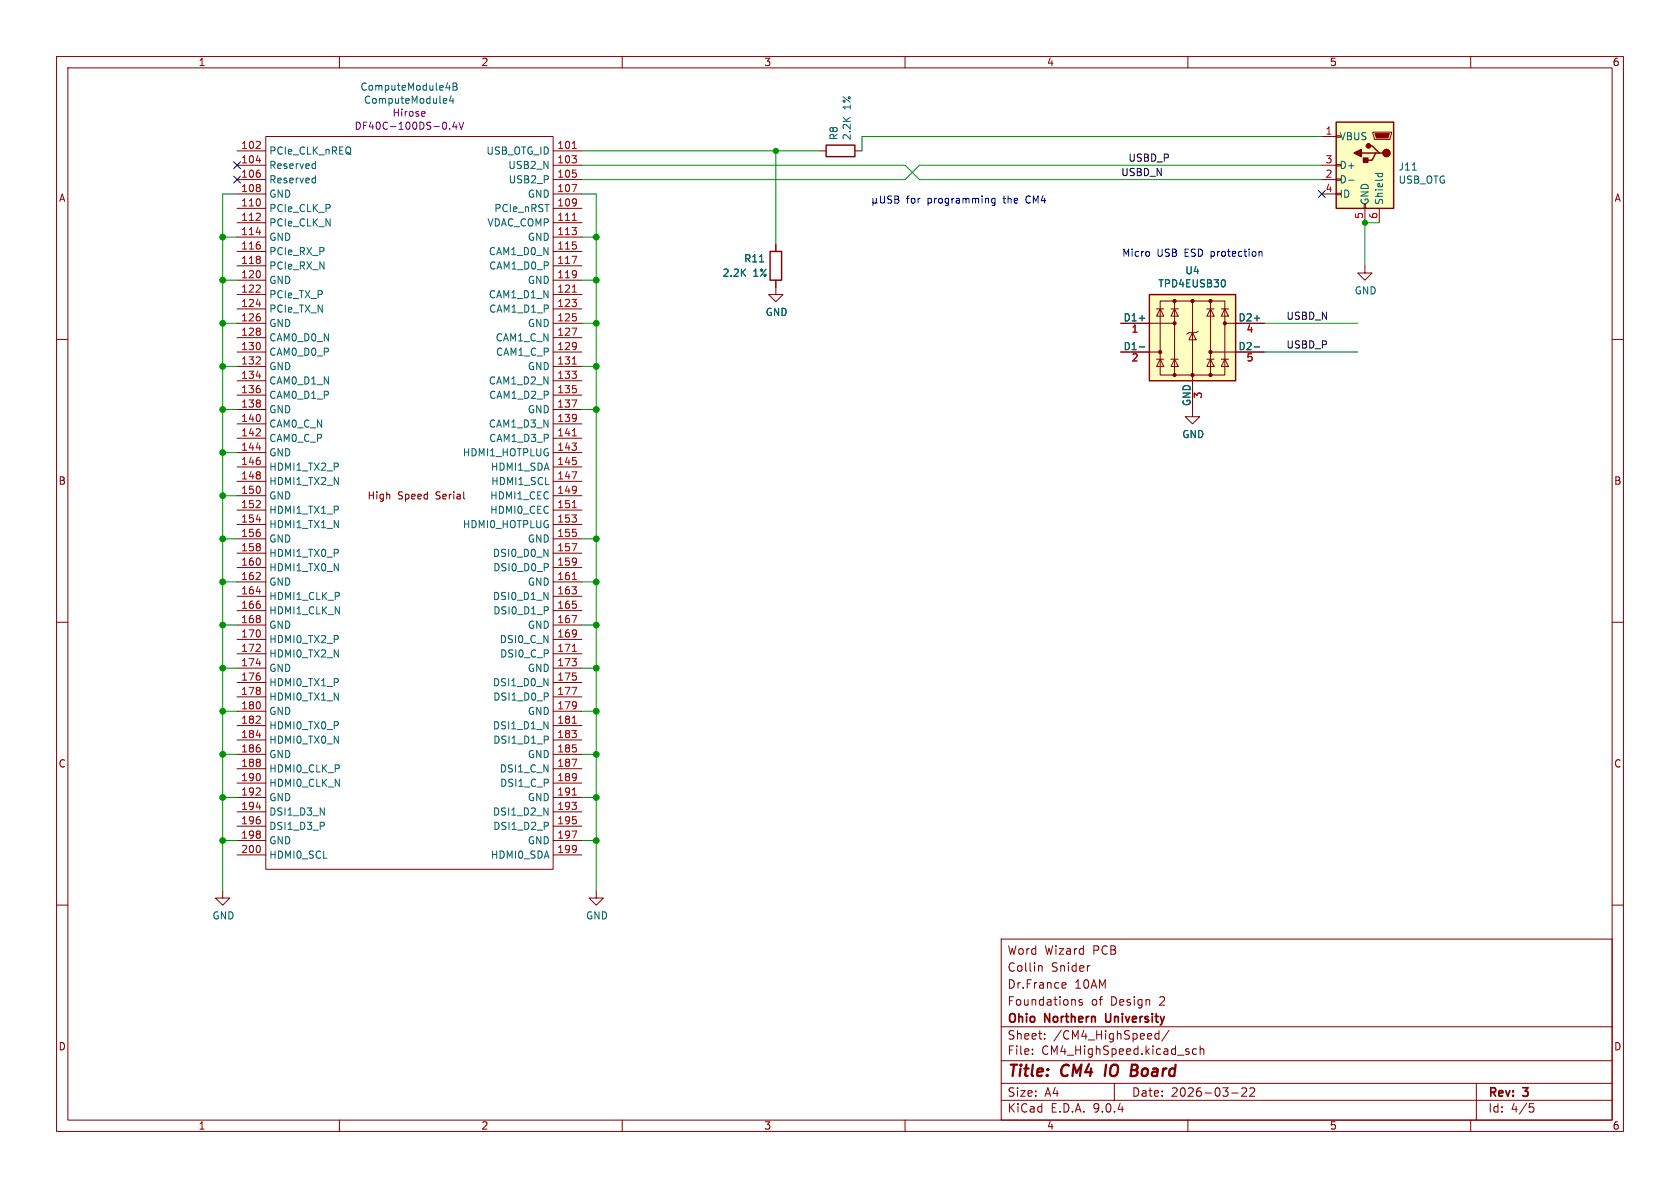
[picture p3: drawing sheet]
<svg xmlns="http://www.w3.org/2000/svg" width="297mm" height="210mm" viewBox="0 0 297 210" stroke-linecap="round" stroke-linejoin="round" font-family="sans-serif">
<g fill="none" stroke="#840000" stroke-width=".18">
<path d="M10 10h277v190h-277zM12 12h273v186h-273zM60 10v2M110 10v2M160 10v2M210 10v2M260 10v2M137.2 49.5v2.6h1.2l-1.2 1.2-1.3-1.2h1.3M137.2 43.2v1.3M10 60h2M210.8 72.4v1.3h1.3l-1.3 1.2-1.3-1.2h1.3M285 60h2"/>
<path d="M10 110h2M285 110h2M39.4 157.5v1.3h1.2l-1.2 1.2-1.3-1.2h1.3M105.4 157.5v1.3h1.3l-1.3 1.2-1.3-1.2h1.3M10 160h2M177 166h108v32h-108zM183.8 170.7h.2l.2 .2v.8M187.8 174.6h.6M187.8 173.8l.4-.1 .3 .4-.8 .1M191.3 176.8l-.3-.1-.3 .2 .1 .2 .5 .2v.3h-.6M192.5 170.7h.2M285 160h2"/>
<path d="M60 198v2M110 198v2M160 198v2M177 194.5h108M177 191.5h108M177 187.5h108M177 181.5h108M182.5 186.3v.1M182.5 185.5v.1M184.7 183.6v.1M184.7 182.8v.1M197 191.5v3"/>
<path d="M204.9 182.2v1.5M204.9 182.8l-.4-.1-.3 .3v.4l.1 .2h.6M206.7 182.1l-1.3 2M210 198v2M211.5 185.5l-.4-.1-.3 .3v.4l.2 .2h.5M212.2 185.5l.2-.1 .3 .1 .1 .9M212.2 184.9v1.5M217.7 193.2h1.2M219.5 192.4l.6-.1 .2 .1 .1 .3-.9 1.1h.9M221 192.4l.5-.1 .2 .1 .1 .3-.9 1.1h.9M260 198v2M261 191.5v6.5"/>
<path d="M270.4 195.1h.7M270.5 195.7h.4l.3 .3-.2 .5-.5 .1"/>
</g>
<path d="M195.6 188.2l-.3 2M200 189.2h.7M200.1 188.2h.7M200.7 189.2l.2 .1M200.8 190.1l-.9 .1M200.9 189.1l-.2 .1" fill="none" stroke="#840000" stroke-width=".4"/>
<path d="M195.5 179.2l.1 1.3" fill="none" stroke="#840000" stroke-width=".3"/>
<path d="M136.1 44.5h2.1v5h-2.1z" fill="none" stroke="#840000" stroke-width=".25"/>
<path d="M134.3 46.3h.7" fill="none" stroke="#006464" stroke-width=".18"/>
<path d="M203.2 52.1h15.2v15.2h-15.2z" fill="#ffffc2"/>
<g fill="none" stroke="#840000" stroke-width=".18">
<path d="M144.8 26.7h1.2M151.1 26.7h1.3M198.1 57.2h9.5M204.5 54.6h1.2M205.1 53.2h11.4v13.1h-11.4zM205.1 54.6l.6 1.3h-1.2zM207 54.6h1.3M207.6 54.6l.7 1.3h-1.3zM207.6 53.2v13.1M210.8 58.8l.7 1.3h-1.3zM210.8 53.2v19.2M211.8 58.5l-.3 .3h-1.3l-.4 .3"/>
<path d="M213.4 54.6h1.2M214 54.6l.6 1.3h-1.2zM214 53.2v13.1M215.9 54.6h1.3M216.5 54.6l.7 1.3h-1.3zM216.5 57.2h7M198.1 62.2h7M204.5 63.5h1.2M205.1 63.5l.6 1.3h-1.2zM207 63.5h1.3M207.6 63.5l.7 1.3h-1.3zM213.4 63.5h1.2"/>
<path d="M214 63.5l.6 1.3h-1.2zM214 62.2h9.5M215.9 63.5h1.3M216.5 63.5l.7 1.3h-1.3z"/>
</g>
<path d="M146 25.7h5.1v2h-5.1zM203.2 52.1h15.2v15.2h-15.2z" fill="none" stroke="#840000" stroke-width=".25"/>
<g fill="#840000" stroke="#840000" stroke-width=".18">
<circle cx="205.1" cy="62.2" r=".28"/>
<circle cx="207.6" cy="53.2" r=".28"/>
<circle cx="207.6" cy="57.2" r=".28"/>
<circle cx="207.6" cy="66.3" r=".28"/>
<circle cx="210.8" cy="53.2" r=".28"/>
<circle cx="210.8" cy="66.3" r=".28"/>
<circle cx="214" cy="53.2" r=".28"/>
<circle cx="214" cy="62.2" r=".28"/>
<circle cx="214" cy="66.3" r=".28"/>
<circle cx="216.5" cy="57.2" r=".28"/>
</g>
<path d="M201.4 56.2h1M216.5 49.6l.1 .3-.1 .7M221.7 56.2h1M201.4 61.3h1M221.7 61.3h1" fill="none" stroke="#006464" stroke-width=".18"/>
<path d="M236.2 21.6h10.2v15.2h-10.2z" fill="#ffffc2"/>
<path d="M236.2 21.6h10.2v15.2h-10.2zM240.7 27.1h2.5M241.9 25.8h.7l1.2 1.3h.7M243.8 27.1h-.6l-.6 1.2h-1.3" fill="none" stroke="#840000" stroke-width=".25"/>
<g fill="none" stroke="#840000" stroke-width=".18">
<path d="M41.9 29.2h5.1M41.9 31.8h5.1M41.9 34.3h5.1M41.9 26.7h5.1M41.9 36.8h5.1M41.9 39.4h5.1M47 24.1h50.8v129.6h-50.8zM97.8 29.2h5.1M97.8 31.8h5.1M97.8 34.3h5.1M97.8 26.7h5.1M97.8 36.8h5.1"/>
<path d="M97.8 39.4h5.1M233.7 24.1h2.5M233.7 29.2h2.5M233.7 31.8h2.5M233.7 34.3h2.5M236.2 29.1h.8v.2h-.8zM236.2 31.6h.8v.3h-.8zM236.2 34.2h.8v.2h-.8zM241.3 36.8v2.6M242.7 23.4h3.3v.2l-.3 1h-2.7zM243.8 36.8v2.6M41.9 41.9h5.1"/>
<path d="M41.9 44.5h5.1M41.9 47h5.1M41.9 49.5h5.1M41.9 52.1h5.1M41.9 54.6h5.1M41.9 57.2h5.1M41.9 59.7h5.1M97.8 41.9h5.1M97.8 44.5h5.1M97.8 47h5.1M97.8 49.5h5.1M97.8 52.1h5.1"/>
<path d="M97.8 54.6h5.1M97.8 57.2h5.1M97.8 59.7h5.1M137.2 43.2v1.3M137.2 49.5v1.3M198.1 57.2h5.1M218.4 57.2h5.1M241.3 47v1.3h1.3l-1.3 1.2-1.3-1.2h1.3M41.9 62.2h5.1M41.9 64.8h5.1M41.9 67.3h5.1M41.9 69.9h5.1"/>
<path d="M41.9 72.4h5.1M41.9 74.9h5.1M41.9 77.5h5.1M97.8 62.2h5.1M97.8 64.8h5.1M97.8 67.3h5.1M97.8 69.9h5.1M97.8 72.4h5.1M97.8 74.9h5.1M97.8 77.5h5.1M198.1 62.2h5.1M210.8 67.3v5.1"/>
<path d="M218.4 62.2h5.1M41.9 80h5.1M41.9 82.6h5.1M41.9 85.1h5.1M41.9 87.6h5.1M41.9 90.2h5.1M41.9 92.7h5.1M41.9 95.3h5.1M41.9 97.8h5.1M97.8 80h5.1M97.8 82.6h5.1M97.8 85.1h5.1"/>
<path d="M97.8 87.6h5.1M97.8 90.2h5.1M97.8 92.7h5.1M97.8 95.3h5.1M97.8 97.8h5.1M41.9 100.3h5.1M41.9 102.9h5.1M41.9 105.4h5.1M41.9 108h5.1M41.9 110.5h5.1M41.9 113h5.1M41.9 115.6h5.1"/>
<path d="M41.9 118.1h5.1M97.8 100.3h5.1M97.8 102.9h5.1M97.8 105.4h5.1M97.8 108h5.1M97.8 110.5h5.1M97.8 113h5.1M97.8 115.6h5.1M97.8 118.1h5.1M41.9 120.7h5.1M41.9 123.2h5.1M41.9 125.7h5.1"/>
<path d="M41.9 128.3h5.1M41.9 130.8h5.1M41.9 133.4h5.1M41.9 135.9h5.1M41.9 138.4h5.1M97.8 120.7h5.1M97.8 123.2h5.1M97.8 125.7h5.1M97.8 128.3h5.1M97.8 130.8h5.1M97.8 133.4h5.1M97.8 135.9h5.1"/>
<path d="M97.8 138.4h5.1M41.9 141h5.1M41.9 143.5h5.1M41.9 146.1h5.1M41.9 148.6h5.1M41.9 151.1h5.1M97.8 141h5.1M97.8 143.5h5.1M97.8 146.1h5.1M97.8 148.6h5.1M97.8 151.1h5.1"/>
</g>
<path d="M243.1 23.6h2.5l-.2 .8h-2.1z" fill="#840000" stroke="#840000" stroke-width=".18"/>
<g fill="#840000" stroke="#840000" stroke-width=".25">
<path d="M241 27.9h.8v.8h-.8z"/>
<path d="M239.4 27.1l1.3-.7v1.3z"/>
<circle cx="245.1" cy="27.1" r=".63"/>
<circle cx="241.9" cy="25.8" r=".38"/>
</g>
<g fill="none" stroke="#006464" stroke-width=".18">
<path d="M78.6 17.4l.3 .1 .1 .2-.6 .1M78.8 15.5h.8M78.9 18.2l-.3 .1M79.4 15.1v.8M79.8 16.9l-.3 .9h.8M80.1 17.4v.9M80.1 14.7h.4l.3 .2-.3 .4 .3 .1v.3l-.2 .2h-.5zM80.1 15.3h.4M55.4 28.9l.4 .1M55.4 31.5h.4M55.8 28.5v1.3M55.8 31.1v1.2"/>
<path d="M55.8 29.7l-.4 .1M55.8 32.3h-.4M238.4 31.8h1M243.1 30.7h1.3M243.6 30.7v.3M244.4 30.7v.3M249.7 30.1h.7M134.3 46.3h.7M201.4 56.2h1M216.5 49.6l.1 .3-.1 .7M221.7 56.2h1M201.4 61.3h1"/>
<path d="M221.7 61.3h1"/>
</g>
<g fill="none" stroke="#a90000" stroke-width=".18">
<path d="M45.2 26.3h.8M45.2 39h.8M45.3 28.4h.8M46 25.1v.4M46 37.8v.4M101.1 32.6h.9l-.6 1.3M101.2 26.3h.7M101.2 39h.7M45.2 51.7h.8M45.3 41.1h.8M45.3 53.8h.8M46 50.5v.4"/>
<path d="M101.1 45.3h.9l-.6 1.3M101.1 58h.9l-.6 1.3M101.2 51.7h.7M45.2 64.4h.8M45.2 77.1h.8M45.3 66.5h.8M45.3 79.2h.8M46 63.2v.4M46 75.9v.4M101.1 70.7h.9l-.6 1.3M101.2 64.4h.7M101.2 77.1h.7"/>
<path d="M45.2 89.8h.8M45.3 91.9h.8M46 88.6v.4M101.1 83.4h.9l-.6 1.3M101.1 96.1h.9l-.6 1.3M101.2 89.8h.7M45.2 102.5h.8M45.2 115.2h.8M45.3 104.6h.8M45.3 117.3h.8M46 101.3v.4M46 114v.4"/>
<path d="M101.1 108.8h.9l-.6 1.3M101.2 102.5h.7M101.2 115.2h.7M45.2 127.9h.8M45.3 130h.8M46 126.7v.4M46 139.4v.4M101.1 121.5h.9l-.6 1.3M101.1 134.2h.9l-.6 1.3M101.2 127.9h.7M45.2 140.6h.8M45.3 142.7h.8"/>
<path d="M101.1 146.9h.9l-.6 1.3M101.2 140.6h.7"/>
</g>
<path d="M74.7 19.7l.4 .1v.2l-.6 .1M75.1 20.5h-.4M79.5 22.7v.2M80.3 21.5l-.3 .9h.8M80.6 22v.9M81.1 21.6l.5 1.3 .4-1.3" fill="none" stroke="#840084" stroke-width=".18"/>
<g fill="none" stroke="#009600" stroke-width=".18">
<path d="M41.9 34.3h-2.5v123.2M102.9 34.3h2.5v123.2M102.9 29.2h57.1l2.6 2.6h71.1M102.9 26.7h41.9M137.2 26.7v16.5M233.7 29.2h-71.1l-2.6 2.6h-57.1M233.7 24.1h-81.3v2.6M243.8 39.4h-2.5v7.6M39.4 57.2h2.5M39.4 41.9h2.5M39.4 49.5h2.5M102.9 57.2h2.5"/>
<path d="M102.9 41.9h2.5M102.9 49.5h2.5M223.5 57.2h16.5M39.4 64.8h2.5M39.4 72.4h2.5M102.9 64.8h2.5M102.9 72.4h2.5M223.5 62.2h16.5M39.4 95.3h2.5M39.4 87.6h2.5M39.4 80h2.5M102.9 95.3h2.5"/>
<path d="M39.4 118.1h2.5M39.4 102.9h2.5M39.4 110.5h2.5M102.9 118.1h2.5M102.9 102.9h2.5M102.9 110.5h2.5M39.4 125.7h2.5M39.4 133.4h2.5M102.9 125.7h2.5M102.9 133.4h2.5M39.4 141h2.5M39.4 148.6h2.5"/>
<path d="M102.9 141h2.5M102.9 148.6h2.5"/>
</g>
<path d="M41.3 31.1l1.2 1.3M41.3 28.6l1.2 1.2M42.5 31.1l-1.2 1.3M42.5 28.6l-1.2 1.2M233.1 33.7l1.2 1.2M234.3 33.7l-1.2 1.2" fill="none" stroke="#000084" stroke-width=".18"/>
<g fill="none" stroke="#0000c2" stroke-width=".18">
<path d="M154.3 35.1v1.2M154.3 35.7l.2 .2h.2l.2-.2M154.9 35.7l.2 .2M154.9 35.1v.6M155.7 34.6v1.1l.2 .2 .4-.1 .1-.1v-1.1M157.7 34.7l-.5-.1-.2 .2v.3l.5 .3 .2 .3-.3 .2-.5-.1M158.2 34.6h.4l.3 .3-.3 .3 .3 .2v.3l-.2 .2h-.5zM158.2 35.2h.4M164.1 35.1h.3l.3 .2-.2 .5h-.4M164.1 35.1v1.2M165.2 35.1v.8M165.6 35.1l-.4 .2"/>
<path d="M166 35.2l.2-.1 .3 .1 .1 .5-.1 .1-.3 .1-.2-.1zM167.7 35.1h-.4l-.2 .2 .1 .5h.5M167.7 35.1v1l-.3 .2h-.3M168.3 35.1v.8M168.7 35.1l-.4 .2M169.1 35.1h.5v.8M169.6 35.4h-.4l-.2 .2 .2 .3 .4-.1M170.2 35.2l.4-.1 .2 .1M170.2 35.1v.8M170.8 35.2l.2-.1h.3v.8M170.8 35.2v.7M171.9 35.2l.4-.1 .2 .1"/>
<path d="M171.9 35.1v.8M172.5 35.2l.2-.1h.3v.8M172.5 35.2v.7M173.6 34.6v.2M173.6 35.1v.8M174.2 35.2l.2-.1h.3l.1 .8M174.2 35.1v.8M175.9 35.1h-.3l-.3 .2 .1 .5h.5M175.9 35.1v1l-.2 .2h-.3M203.1 44.5l.1 .2-.1 .5M222.6 44.6l.2-.1h.3v.8"/>
</g>
<g fill="#009600" stroke="#009600" stroke-width=".18">
<circle cx="39.4" cy="141" r=".51"/>
<circle cx="39.4" cy="133.4" r=".51"/>
<circle cx="39.4" cy="118.1" r=".51"/>
<circle cx="39.4" cy="125.7" r=".51"/>
<circle cx="39.4" cy="110.5" r=".51"/>
<circle cx="39.4" cy="102.9" r=".51"/>
<circle cx="39.4" cy="148.6" r=".51"/>
<circle cx="105.4" cy="49.5" r=".51"/>
<circle cx="105.4" cy="41.9" r=".51"/>
<circle cx="105.4" cy="141" r=".51"/>
<circle cx="105.4" cy="133.4" r=".51"/>
<circle cx="105.4" cy="148.6" r=".51"/>
<circle cx="105.4" cy="125.7" r=".51"/>
<circle cx="105.4" cy="110.5" r=".51"/>
<circle cx="105.4" cy="102.9" r=".51"/>
<circle cx="105.4" cy="118.1" r=".51"/>
<circle cx="105.4" cy="95.3" r=".51"/>
<circle cx="137.2" cy="26.7" r=".46"/>
<circle cx="241.3" cy="39.4" r=".46"/>
<circle cx="105.4" cy="57.2" r=".51"/>
<circle cx="105.4" cy="64.8" r=".51"/>
<circle cx="39.4" cy="87.6" r=".51"/>
<circle cx="39.4" cy="95.3" r=".51"/>
<circle cx="105.4" cy="72.4" r=".51"/>
<circle cx="39.4" cy="64.8" r=".51"/>
<circle cx="39.4" cy="80" r=".51"/>
<circle cx="39.4" cy="72.4" r=".51"/>
<circle cx="39.4" cy="57.2" r=".51"/>
<circle cx="39.4" cy="41.9" r=".51"/>
<circle cx="39.4" cy="49.5" r=".51"/>
</g>
<g font-size="2.8" fill="#840000">
<text x="178" y="190.9">Title:</text>
<text x="187.7" y="190.9">CM4</text>
<text x="196.2" y="190.9">IO</text>
<text x="201.5" y="190.9">Board</text>
</g>
<g font-size="2.1" fill="#840000">
<text x="178" y="172">Collin</text>
<text x="178" y="169">Word</text>
<text x="184.7" y="169">Wizard</text>
<text x="185.8" y="172">Snider</text>
<text x="193.2" y="169">PCB</text>
<text x="178" y="178">Foundations</text>
<text x="178" y="175">Dr.France</text>
<text x="189.9" y="175">10AM</text>
<text x="192.9" y="178">of</text>
<text x="196.4" y="178">Design</text>
<text x="205.1" y="178">2</text>
<text x="178" y="184">Sheet:</text>
<text x="178" y="181.2">Ohio</text>
<text x="184.7" y="181.2">Northern</text>
<text x="186.2" y="184">/CM4_HighSpeed/</text>
<text x="196.1" y="181.2">University</text>
<text x="178" y="186.7">File:</text>
<text x="184.1" y="186.7">CM4_HighSpeed.kicad_sch</text>
<text x="178" y="196.9">KiCad</text>
<text x="178" y="194.1">Size:</text>
<text x="184.7" y="194.1">A4</text>
<text x="185.7" y="196.9">E.D.A.</text>
<text x="193.3" y="196.9">9.0.4</text>
<text x="200" y="194.1">Date:</text>
<text x="207" y="194.1">2026-03-22</text>
<text x="263" y="194.3">Rev:</text>
<text x="263" y="196.9">Id:</text>
<text x="267.1" y="196.9">4/5</text>
<text x="269.4" y="194.3">3</text>
</g>
<g font-size="1.8" fill="#840000">
<text x="35" y="11.9">1</text>
<text x="85" y="11.9">2</text>
<text x="135" y="11.9">3</text>
<text x="185" y="11.9">4</text>
<text x="235" y="11.9">5</text>
<text x="285" y="11.9">6</text>
<text x="10.3" y="35.9">A</text>
<text x="285.3" y="35.9">A</text>
<text x="10.3" y="85.9">B</text>
<text x="64.9" y="88.5">High</text>
<text x="70.3" y="88.5">Speed</text>
<text x="77.1" y="88.5">Serial</text>
<text x="285.3" y="85.9">B</text>
<text x="10.3" y="135.9">C</text>
<text x="285.3" y="135.9">C</text>
<text x="10.3" y="185.9">D</text>
<text x="285.3" y="185.9">D</text>
<text x="35" y="199.9">1</text>
<text x="85" y="199.9">2</text>
<text x="135" y="199.9">3</text>
<text x="185" y="199.9">4</text>
<text x="235" y="199.9">5</text>
<text x="285" y="199.9">6</text>
</g>
<g font-size="1.8" fill="#006464">
<text x="63.6" y="16.2">ComputeModule4B</text>
<text x="64.2" y="18.5">ComputeModule4</text>
<text x="150.6" y="19.4" transform="rotate(-90 150.6 19.4)">1%</text>
<text x="47.5" y="27.5">PCIe_CLK_nREQ</text>
<text x="85.9" y="27.5">USB_OTG_ID</text>
<text x="148.3" y="24.9" transform="rotate(-90 148.3 24.9)">R8</text>
<text x="150.6" y="24.9" transform="rotate(-90 150.6 24.9)">2.2K</text>
<text x="236.7" y="25">VBUS</text>
<text x="47.5" y="30.1">Reserved</text>
<text x="47.5" y="32.6">Reserved</text>
<text x="47.5" y="35.2">GND</text>
<text x="89.8" y="30.1">USB2_N</text>
<text x="89.8" y="32.6">USB2_P</text>
<text x="93.2" y="35.2">GND</text>
<text x="236.7" y="30.1">D+</text>
<text x="236.7" y="32.6">D-</text>
<text x="236.7" y="35.2">ID</text>
<text x="247.2" y="32.7">USB_OTG</text>
<text x="247.2" y="30.4">J11</text>
<text x="47.5" y="37.7">PCIe_CLK_P</text>
<text x="47.5" y="40.2">PCIe_CLK_N</text>
<text x="86.1" y="40.2">VDAC_COMP</text>
<text x="87.3" y="37.7">PCIe_nRST</text>
<text x="242.2" y="36.3" transform="rotate(-90 242.2 36.3)">GND</text>
<text x="244.7" y="36.3" transform="rotate(-90 244.7 36.3)">Shield</text>
<text x="47.5" y="42.8">GND</text>
<text x="47.5" y="45.3">PCIe_RX_P</text>
<text x="47.5" y="47.9">PCIe_RX_N</text>
<text x="86.3" y="45.3">CAM1_D0_N</text>
<text x="86.4" y="47.9">CAM1_D0_P</text>
<text x="93.2" y="42.8">GND</text>
<text x="131.5" y="46.6">R11</text>
<text x="47.5" y="50.4">GND</text>
<text x="47.5" y="52.9">PCIe_TX_P</text>
<text x="86.3" y="52.9">CAM1_D1_N</text>
<text x="93.2" y="50.4">GND</text>
<text x="127.6" y="49.1">2.2K</text>
<text x="133.1" y="49.1">1%</text>
<text x="204.7" y="51">TPD4EUSB30</text>
<text x="209.4" y="48.7">U4</text>
<text x="239.4" y="52.2">GND</text>
<text x="47.5" y="55.5">PCIe_TX_N</text>
<text x="47.5" y="58">GND</text>
<text x="86.4" y="55.5">CAM1_D1_P</text>
<text x="93.2" y="58">GND</text>
<text x="135.3" y="56.1">GND</text>
<text x="198.5" y="56.9">D1+</text>
<text x="218.9" y="56.9">D2+</text>
<text x="47.5" y="60.6">CAM0_D0_N</text>
<text x="47.5" y="63.1">CAM0_D0_P</text>
<text x="47.5" y="65.6">GND</text>
<text x="87.5" y="60.6">CAM1_C_N</text>
<text x="87.6" y="63.1">CAM1_C_P</text>
<text x="93.2" y="65.6">GND</text>
<text x="198.5" y="62">D1-</text>
<text x="218.9" y="62">D2-</text>
<text x="47.5" y="68.2">CAM0_D1_N</text>
<text x="47.5" y="70.7">CAM0_D1_P</text>
<text x="86.3" y="68.2">CAM1_D2_N</text>
<text x="86.4" y="70.7">CAM1_D2_P</text>
<text x="210.6" y="71.9" transform="rotate(-90 210.6 71.9)">GND</text>
<text x="47.5" y="73.3">GND</text>
<text x="47.5" y="75.8">CAM0_C_N</text>
<text x="86.3" y="75.8">CAM1_D3_N</text>
<text x="93.2" y="73.3">GND</text>
<text x="208.9" y="77.6">GND</text>
<text x="47.5" y="78.3">CAM0_C_P</text>
<text x="47.5" y="80.9">GND</text>
<text x="47.5" y="83.4">HDMI1_TX2_P</text>
<text x="81.7" y="80.9">HDMI1_HOTPLUG</text>
<text x="86.4" y="78.3">CAM1_D3_P</text>
<text x="86.7" y="83.4">HDMI1_SDA</text>
<text x="47.5" y="86">HDMI1_TX2_N</text>
<text x="47.5" y="88.5">GND</text>
<text x="86.6" y="88.5">HDMI1_CEC</text>
<text x="86.7" y="86">HDMI1_SCL</text>
<text x="47.5" y="91">HDMI1_TX1_P</text>
<text x="47.5" y="93.6">HDMI1_TX1_N</text>
<text x="81.7" y="93.6">HDMI0_HOTPLUG</text>
<text x="86.6" y="91">HDMI0_CEC</text>
<text x="47.5" y="96.1">GND</text>
<text x="47.5" y="98.7">HDMI1_TX0_P</text>
<text x="47.5" y="101.2">HDMI1_TX0_N</text>
<text x="87" y="98.7">DSI0_D0_N</text>
<text x="87.1" y="101.2">DSI0_D0_P</text>
<text x="93.2" y="96.1">GND</text>
<text x="47.5" y="103.7">GND</text>
<text x="47.5" y="106.3">HDMI1_CLK_P</text>
<text x="87" y="106.3">DSI0_D1_N</text>
<text x="93.2" y="103.7">GND</text>
<text x="47.5" y="108.8">HDMI1_CLK_N</text>
<text x="47.5" y="111.4">GND</text>
<text x="47.5" y="113.9">HDMI0_TX2_P</text>
<text x="87.1" y="108.8">DSI0_D1_P</text>
<text x="88.2" y="113.9">DSI0_C_N</text>
<text x="93.2" y="111.4">GND</text>
<text x="47.5" y="116.4">HDMI0_TX2_N</text>
<text x="47.5" y="119">GND</text>
<text x="88.3" y="116.4">DSI0_C_P</text>
<text x="93.2" y="119">GND</text>
<text x="47.5" y="121.5">HDMI0_TX1_P</text>
<text x="47.5" y="124.1">HDMI0_TX1_N</text>
<text x="87" y="121.5">DSI1_D0_N</text>
<text x="87.1" y="124.1">DSI1_D0_P</text>
<text x="47.5" y="126.6">GND</text>
<text x="47.5" y="129.1">HDMI0_TX0_P</text>
<text x="47.5" y="131.7">HDMI0_TX0_N</text>
<text x="87" y="129.1">DSI1_D1_N</text>
<text x="87.1" y="131.7">DSI1_D1_P</text>
<text x="93.2" y="126.6">GND</text>
<text x="47.5" y="134.2">GND</text>
<text x="47.5" y="136.8">HDMI0_CLK_P</text>
<text x="88.2" y="136.8">DSI1_C_N</text>
<text x="93.2" y="134.2">GND</text>
<text x="47.5" y="139.3">HDMI0_CLK_N</text>
<text x="47.5" y="141.8">GND</text>
<text x="88.3" y="139.3">DSI1_C_P</text>
<text x="93.2" y="141.8">GND</text>
<text x="47.5" y="144.4">DSI1_D3_N</text>
<text x="47.5" y="146.9">DSI1_D3_P</text>
<text x="47.5" y="149.5">GND</text>
<text x="87" y="144.4">DSI1_D2_N</text>
<text x="87.1" y="146.9">DSI1_D2_P</text>
<text x="93.2" y="149.5">GND</text>
<text x="47.5" y="152">HDMI0_SCL</text>
<text x="86.7" y="152">HDMI0_SDA</text>
<text x="37.5" y="162.7">GND</text>
<text x="103.5" y="162.7">GND</text>
</g>
<g font-size="1.8" fill="#840084">
<text x="62.6" y="23.1">DF40C-100DS-0.4V</text>
<text x="69.3" y="20.8">Hirose</text>
</g>
<g font-size="1.8" fill="#a90000">
<text x="234.2" y="23.9">1</text>
<text x="42.5" y="26.4">102</text>
<text x="42.5" y="29">104</text>
<text x="98.4" y="26.4">101</text>
<text x="98.4" y="29">103</text>
<text x="234.2" y="29">3</text>
<text x="42.5" y="31.5">106</text>
<text x="42.5" y="34">108</text>
<text x="98.4" y="31.5">105</text>
<text x="98.4" y="34">107</text>
<text x="234.2" y="31.5">2</text>
<text x="234.2" y="34">4</text>
<text x="42.5" y="36.6">110</text>
<text x="42.5" y="39.1">112</text>
<text x="42.5" y="41.7">114</text>
<text x="98.4" y="36.6">109</text>
<text x="98.4" y="39.1">111</text>
<text x="98.4" y="41.7">113</text>
<text x="241" y="38.8" transform="rotate(-90 241 38.8)">5</text>
<text x="243.6" y="38.8" transform="rotate(-90 243.6 38.8)">6</text>
<text x="42.5" y="44.2">116</text>
<text x="42.5" y="46.7">118</text>
<text x="98.4" y="44.2">115</text>
<text x="98.4" y="46.7">117</text>
<text x="42.5" y="49.3">120</text>
<text x="42.5" y="51.8">122</text>
<text x="98.4" y="49.3">119</text>
<text x="98.4" y="51.8">121</text>
<text x="42.5" y="54.4">124</text>
<text x="42.5" y="56.9">126</text>
<text x="42.5" y="59.4">128</text>
<text x="98.4" y="54.4">123</text>
<text x="98.4" y="56.9">125</text>
<text x="98.4" y="59.4">127</text>
<text x="200" y="59.1">1</text>
<text x="220.3" y="59.1">4</text>
<text x="42.5" y="62">130</text>
<text x="42.5" y="64.5">132</text>
<text x="98.4" y="62">129</text>
<text x="98.4" y="64.5">131</text>
<text x="200" y="64.2">2</text>
<text x="220.3" y="64.2">5</text>
<text x="42.5" y="67.1">134</text>
<text x="42.5" y="69.6">136</text>
<text x="98.4" y="67.1">133</text>
<text x="98.4" y="69.6">135</text>
<text x="212.8" y="70.6" transform="rotate(-90 212.8 70.6)">3</text>
<text x="42.5" y="72.1">138</text>
<text x="42.5" y="74.7">140</text>
<text x="42.5" y="77.2">142</text>
<text x="98.4" y="72.1">137</text>
<text x="98.4" y="74.7">139</text>
<text x="98.4" y="77.2">141</text>
<text x="42.5" y="79.8">144</text>
<text x="42.5" y="82.3">146</text>
<text x="98.4" y="79.8">143</text>
<text x="98.4" y="82.3">145</text>
<text x="42.5" y="84.8">148</text>
<text x="42.5" y="87.4">150</text>
<text x="42.5" y="89.9">152</text>
<text x="98.4" y="84.8">147</text>
<text x="98.4" y="87.4">149</text>
<text x="98.4" y="89.9">151</text>
<text x="42.5" y="92.5">154</text>
<text x="42.5" y="95">156</text>
<text x="98.4" y="92.5">153</text>
<text x="98.4" y="95">155</text>
<text x="42.5" y="97.5">158</text>
<text x="42.5" y="100.1">160</text>
<text x="98.4" y="97.5">157</text>
<text x="98.4" y="100.1">159</text>
<text x="42.5" y="102.6">162</text>
<text x="42.5" y="105.2">164</text>
<text x="42.5" y="107.7">166</text>
<text x="98.4" y="102.6">161</text>
<text x="98.4" y="105.2">163</text>
<text x="98.4" y="107.7">165</text>
<text x="42.5" y="110.2">168</text>
<text x="42.5" y="112.8">170</text>
<text x="98.4" y="110.2">167</text>
<text x="98.4" y="112.8">169</text>
<text x="42.5" y="115.3">172</text>
<text x="42.5" y="117.9">174</text>
<text x="98.4" y="115.3">171</text>
<text x="98.4" y="117.9">173</text>
<text x="42.5" y="120.4">176</text>
<text x="42.5" y="122.9">178</text>
<text x="42.5" y="125.5">180</text>
<text x="98.4" y="120.4">175</text>
<text x="98.4" y="122.9">177</text>
<text x="98.4" y="125.5">179</text>
<text x="42.5" y="128">182</text>
<text x="42.5" y="130.6">184</text>
<text x="98.4" y="128">181</text>
<text x="98.4" y="130.6">183</text>
<text x="42.5" y="133.1">186</text>
<text x="42.5" y="135.6">188</text>
<text x="98.4" y="133.1">185</text>
<text x="98.4" y="135.6">187</text>
<text x="42.5" y="138.2">190</text>
<text x="42.5" y="140.7">192</text>
<text x="42.5" y="143.3">194</text>
<text x="98.4" y="138.2">189</text>
<text x="98.4" y="140.7">191</text>
<text x="98.4" y="143.3">193</text>
<text x="42.5" y="145.8">196</text>
<text x="42.5" y="148.3">198</text>
<text x="98.4" y="145.8">195</text>
<text x="98.4" y="148.3">197</text>
<text x="42.5" y="150.9">200</text>
<text x="98.4" y="150.9">199</text>
</g>
<g font-size="1.8" fill="#0f0f0f">
<text x="199.4" y="28.7">USBD_P</text>
<text x="198.1" y="31.2">USBD_N</text>
<text x="227.3" y="56.6">USBD_N</text>
<text x="227.3" y="61.7">USBD_P</text>
</g>
<g font-size="1.8" fill="#0000c2">
<text x="160.2" y="36.1">for</text>
<text x="177.7" y="36.1">the</text>
<text x="181.8" y="36.1">CM4</text>
<text x="198.3" y="45.5">Micro</text>
<text x="204.5" y="45.5">USB</text>
<text x="209.5" y="45.5">ESD protection</text>
</g>
</svg>
